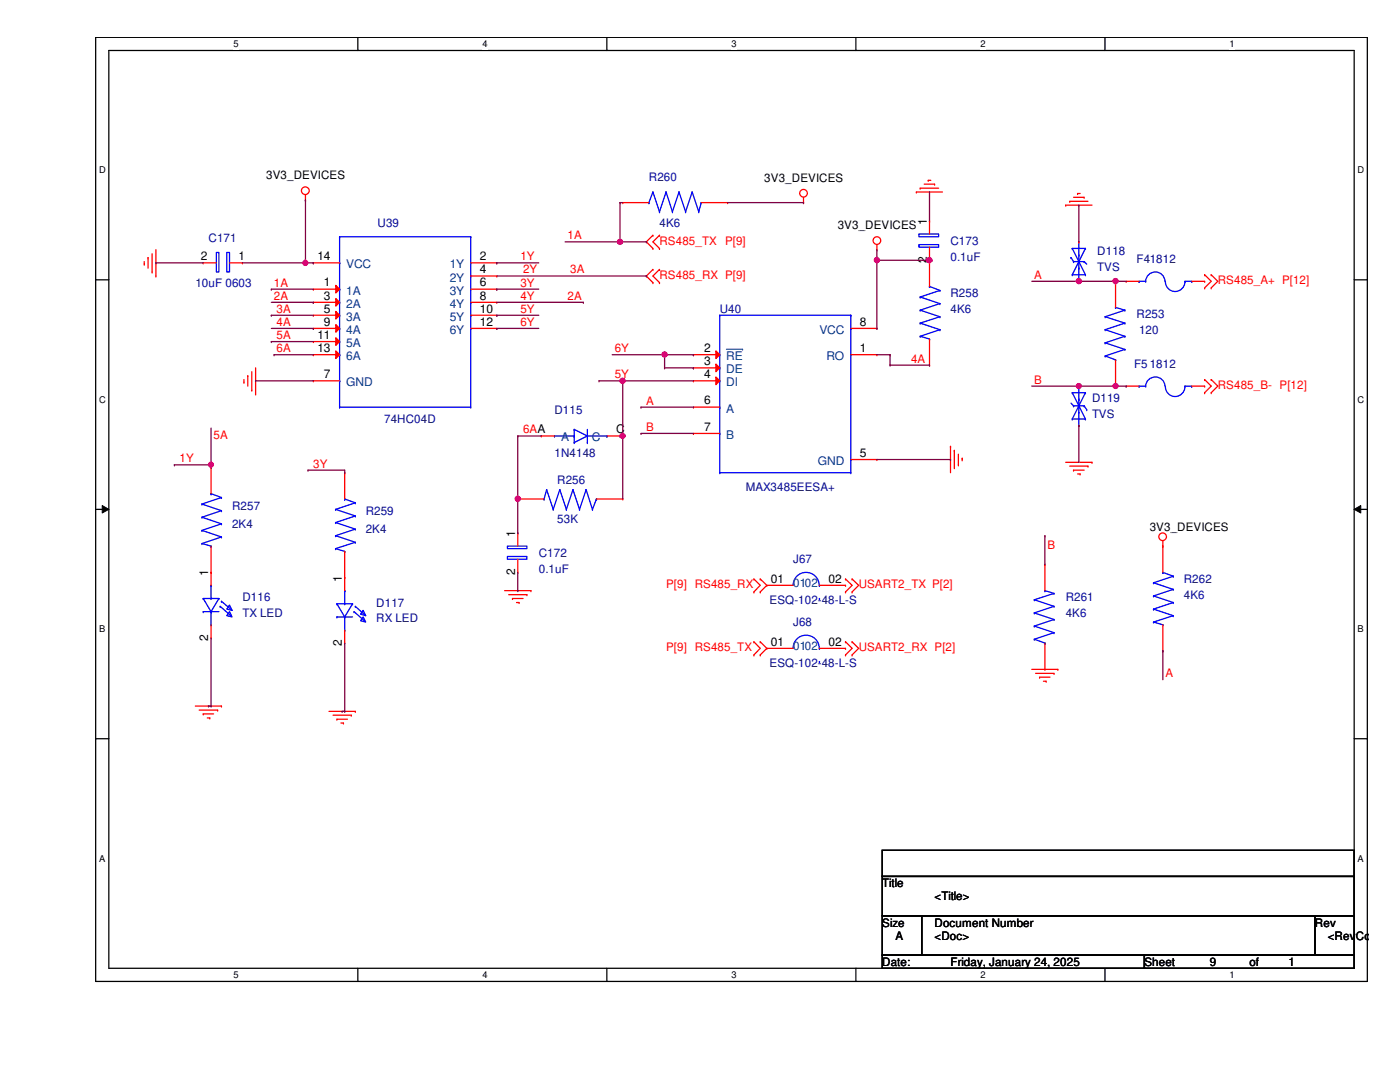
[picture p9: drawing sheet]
<svg xmlns="http://www.w3.org/2000/svg" width="279mm" height="216mm" viewBox="0 0 279 216" stroke-linecap="round" stroke-linejoin="round" font-family="sans-serif">
<path d="M19.1 7.5h253.8v188.3h-253.8zM21.7 10.1h248.6v183.1h-248.6z" fill="none" stroke="#000" stroke-width=".25"/>
<g fill="#fff">
<path d="M46.6 7.7h1v2.1h-1z"/>
<path d="M46.6 193.5h1v2.1h-1z"/>
</g>
<path d="M71.4 7.5v2.6M71.4 193.2v2.6" fill="none" stroke="#000" stroke-width=".25"/>
<g fill="#fff">
<path d="M96.3 7.7h1v2.1h-1z"/>
<path d="M96.3 193.5h1v2.1h-1z"/>
</g>
<path d="M121.1 7.5v2.6M121.1 193.2v2.6" fill="none" stroke="#000" stroke-width=".25"/>
<g fill="#fff">
<path d="M146 7.7h1v2.1h-1z"/>
<path d="M146 193.5h1v2.1h-1z"/>
</g>
<path d="M170.8 7.5v2.6M170.8 193.2v2.6" fill="none" stroke="#000" stroke-width=".25"/>
<g fill="#fff">
<path d="M195.7 7.7h1v2.1h-1z"/>
<path d="M195.7 193.5h1v2.1h-1z"/>
</g>
<path d="M220.5 7.5v2.6M220.5 193.2v2.6" fill="none" stroke="#000" stroke-width=".25"/>
<g fill="#fff">
<path d="M245.4 7.7h1v2.1h-1z"/>
<path d="M245.4 193.5h1v2.1h-1z"/>
<path d="M19.8 32.9h1.3v2.1h-1.3z"/>
<path d="M270.9 32.9h1.3v2.1h-1.3z"/>
<path d="M19.8 78.7h1.3v2.1h-1.3z"/>
<path d="M270.9 78.7h1.3v2.1h-1.3z"/>
</g>
<path d="M19.1 55.8h2.6M270.3 55.8h2.6" fill="none" stroke="#000" stroke-width=".25"/>
<g fill="#fff">
<path d="M19.8 124.5h1.2v2.1h-1.2z"/>
<path d="M270.9 124.5h1.3v2.1h-1.3z"/>
</g>
<path d="M19.1 101.6h2.6M270.3 101.6h2.6" fill="none" stroke="#000" stroke-width=".25"/>
<path d="M20.4 100.9l1.3 .7-1.3 .8zM270.3 101.6l1.3-.7v1.5z" fill="#000"/>
<path d="M20.4 100.9l1.3 .7-1.3 .8zM270.3 101.6l1.3-.7v1.5z" fill="none" stroke="#000" stroke-width=".2"/>
<g fill="#fff">
<path d="M19.8 170.3h1.2v2h-1.2z"/>
<path d="M270.9 170.3h1.3v2h-1.3z"/>
</g>
<path d="M19.1 147.4h2.6M270.3 147.4h2.6M176.1 169.7h94.2v5.2h-94.2zM176.1 174.9h94.2v7.9h-94.2zM176.1 182.8h7.8v7.8h-7.8zM176.1 190.6h52.3v2.6h-52.3zM183.9 182.8h78.5v7.8h-78.5zM228.4 190.6h41.9v2.6h-41.9zM262.4 182.8h7.9v7.8h-7.9z" fill="none" stroke="#000" stroke-width=".25"/>
<g fill="none" stroke="#f00" stroke-width=".25">
<path d="M61 39.9h.1M61 38.9v1M160.4 39.4v1M182.9 38.3h.1M182.9 38.3h5.2M183.6 37.5h.1M183.6 37.5h3.7M184.4 36.7h2.1M185.3 36h.1M185.3 36h.5M186.5 36.7h.1M214.2 39.4h2.2"/>
<path d="M215.1 38.6h.1M215.1 38.6h.5M216.4 39.4h.1M28.8 52.7h.1M28.8 52.2v.5M29.5 51.4h.1M29.5 51.4v2.1M30.4 54.3h.1M30.4 50.6v3.7M31.1 55.1h.1M31.1 49.8v5.3M40.6 52.5h.1"/>
<path d="M40.6 52.5h2.6M45.8 52.5h2.6M48.4 52.5h.1M130.3 53.8h.1M130.3 56.4h.1M130.3 46.9h.1M130.3 49.6h.1M130.3 53.8l-1.3 1.3 1.3 1.3M130.3 46.9l-1.3 1.4 1.3 1.3M131.6 56.4h.1M131.6 53.8h.1M131.6 49.6h.1"/>
<path d="M131.6 46.9h.1M131.6 53.8l-1.3 1.3 1.3 1.3M131.6 46.9l-1.3 1.4 1.3 1.3M160.4 40.4h.1M175 49.8h.1M175 48.8v1M185.5 44.1h.1M185.5 51.9h.1M185.5 44.1v2.6M185.5 49.3v7.8M212.7 40.9h.1M212.7 40.9h5.2"/>
<path d="M213.5 40.2h.1M213.5 40.2h3.6M215.3 48.3h.1M215.3 56.1h.1M222.6 56.1h.1M222.6 56.1v5.2M224.7 56.1h.1M224.7 56.1h2.6M237.8 56.1h2.6M240.4 57.4h.1M240.4 54.8h.1M240.4 56.1h.1"/>
<path d="M240.4 54.8l1.3 1.3-1.3 1.3M241.7 57.4h.1M241.7 54.8h.1M241.7 54.8l1.3 1.3-1.3 1.3M48.7 76.3h.1M48.7 75.7v.6M49.4 75h.1M49.4 75v2M50.2 77.9h.1M50.2 74.2v3.7M51 78.6h.1M51 73.4v5.2"/>
<path d="M169.8 70.8h5.2M175 70.8h.1M185.5 72.9h.1M185.5 67.6v5.3M215.3 77h.1M222.6 77h.1M222.6 71.8v5.2M224.7 77h.1M224.7 77h2.6M237.8 77h2.6M240.4 78.4h.1M240.4 75.7h.1"/>
<path d="M240.4 77h.1M240.4 75.7l1.3 1.3-1.3 1.4M241.7 78.4h.1M241.7 75.7h.1M241.7 75.7l1.3 1.3-1.3 1.4M108 87h.1M108 87h2.7M121.1 87h2.6M123.7 87h.1M189.7 89.1h.1M189.7 89.1v5.2M190.5 89.9h.1"/>
<path d="M190.5 89.9v3.6M191.3 92.8h.1M191.3 90.6v2.2M192 91.4h.1M192 91.4v.5M212.7 92.2h5.2M213.5 93h3.6M214.2 93.8h.1M214.2 93.8h2.2M215.1 94.6h.5M215.3 84.9h.1M215.6 94.6h.1"/>
<path d="M217.1 93h.1M217.9 92.2h.1M42.1 114.2h.1M42.1 114.2v2.6M100.7 117.9h5.3M101.5 118.7h3.7M102.3 119.4h.1M102.3 119.4h2.1M103.3 106.3h.1M103.3 114.2h.1M103.3 106.3v2.7M103.3 111.6v2.6"/>
<path d="M105.2 118.7h.1M106 117.9h.1M150.5 115.5h.1M150.5 118.1h.1M150.5 115.5l1.2 1.3-1.2 1.3M151.7 118.1h.1M151.7 115.5h.1M151.7 115.5l1.3 1.3-1.3 1.3M168.7 118.1h.1M168.7 115.5h.1M168.7 115.5l1.4 1.3-1.4 1.3M170.1 118.1h.1"/>
<path d="M170.1 115.5h.1M170.1 115.5l1.3 1.3-1.3 1.3M208.5 112.6h.1M208.5 112.6v5.3M232.1 109h.1M232.1 107.9v6.3M42.1 127.3h.1M42.1 124.7v2.6M103.1 120.2h.5M103.6 120.2h.1M150.5 128.1h.1M150.5 130.7h.1"/>
<path d="M150.5 128.1l1.2 1.3-1.2 1.3M151.7 130.7h.1M151.7 128.1h.1M151.7 128.1l1.3 1.3M153 129.4h.1M153 129.4l-1.3 1.3M153 129.4h5.3M163.5 129.4h5.2M168.7 130.7h.1M168.7 128.1h.1M168.7 129.4h.1M168.7 128.1l1.4 1.3-1.4 1.3"/>
<path d="M170.1 130.7h.1M170.1 128.1h.1M170.1 128.1l1.3 1.3-1.3 1.3M205.9 133.6h5.2M206.7 134.4h3.7M207.5 135.1h.1M207.5 135.1h2.1M208.2 135.9h.6M208.5 133.6h.1M208.5 128.3v5.3M208.8 135.9h.1M210.4 134.4h.1"/>
<path d="M211.1 133.6h.1M232.1 129.9h.1M232.1 124.7v5.2M39 140.9h5.2M39.8 141.7h3.6M40.6 142.5h.1M40.6 142.5h2M41.4 143.3h.5M41.9 143.3h.1M43.4 141.7h.1M44.2 140.9h.1M65.7 141.9h5.2"/>
<path d="M66.5 142.7h3.6M67.2 143.5h.1M67.2 143.5h2.1M68 144.3h.5M68.5 144.3h.1M70.1 142.7h.1M70.9 141.9h.1"/>
<circle cx="60.9" cy="38.1" r=".77"/>
<circle cx="160.4" cy="38.6" r=".76"/>
<circle cx="175" cy="48" r=".76"/>
<circle cx="232" cy="107.1" r=".76"/>
</g>
<g fill="none" stroke="#00f" stroke-width=".25">
<path d="M43.2 50.4h.5v3.9h-.5zM45.3 50.4h.5v3.9h-.5zM183.4 46.7h3.9v.5h-3.9zM183.4 48.8h3.9v.5h-3.9zM183.6 59.3h.1M183.6 59.3l4 1.3M185.5 57.1h.1M185.5 57.1l2.1 .9M187.6 58h.1M187.6 58l-4 1.3M213.7 51.4h.1M213.7 51.4l.5 .8"/>
<path d="M214 49.6h.1M214 54.8h.1M214 49.6l2.6 5.2M214 49.6h2.6M214 54.8h2.6M214.2 52.2h.1M214.2 52.2h2.2M215.3 52.2h.1M215.3 53.5h.1M215.3 50.9h.1M215.3 48.3v7.8M216.4 52.2h.1"/>
<path d="M216.4 52.2l.5 .5M216.6 49.6h.1M216.6 54.8h.1M216.6 49.6l-2.6 5.2M227.3 56.1h.1M227.3 56.1h1.3M228.6 56.1a1.93 1.93 0 0 1 2-1.8 1.93 1.93 0 0 1 1.9 1.8M228.6 56.1h.1M232.6 56.1a1.93 1.93 0 0 0 1.9 2.1 1.93 1.93 0 0 0 1.9-2.1M236.5 56.1h.1M236.5 56.1h1.3M237.8 56.1h.1"/>
<path d="M143.6 62.9h.1M143.6 70.8h.1M143.6 73.4h.1M143.6 76h.1M143.6 62.9h26.2M143.6 62.9v31.4M169.8 62.9h.1M169.8 65.5h.1M169.8 70.8h.1M169.8 62.9v31.4M183.6 67.1h.1M183.6 64.5h.1"/>
<path d="M183.6 61.9h.1M183.6 67.1l1.9 .5M183.6 64.5l4 1.3M183.6 61.9l4 1.3M185.5 67.6h.1M187.6 65.8h.1M187.6 63.2h.1M187.6 60.6h.1M187.6 65.8l-4 1.3M187.6 63.2l-4 1.3M187.6 60.6l-4 1.3M214 78.4h.1"/>
<path d="M214 78.4l2.6 5.2M214 78.4h2.6M215.3 79.7h.1M215.3 77v7.9M216.6 78.4h.1M216.6 78.4l-2.6 5.2M220.6 63.2h.1M220.6 65.8h.1M220.6 68.4h.1M220.6 71h.1M220.6 63.2l3.9 1.3M220.6 65.8l3.9 1.3"/>
<path d="M220.6 68.4l3.9 1.3M220.6 71l2 .8M222.6 71.8h.1M222.6 61.3h.1M222.6 61.3l1.9 .6M224.5 61.9h.1M224.5 64.5h.1M224.5 67.1h.1M224.5 69.7h.1M224.5 61.9l-3.9 1.3M224.5 64.5l-3.9 1.3M224.5 67.1l-3.9 1.3"/>
<path d="M224.5 69.7l-3.9 1.3M227.3 77h.1M227.3 77h1.3M228.6 77a1.93 1.93 0 0 1 2-1.8 1.93 1.93 0 0 1 1.9 1.8M228.6 77h.1M232.6 77a1.93 1.93 0 0 0 1.9 2.1 1.93 1.93 0 0 0 1.9-2.1M236.5 77h.1M236.5 77h1.3M237.8 77h.1M110.7 87h.1M110.7 87h3.9M114.6 85.7h.1"/>
<path d="M114.6 87h.1M114.6 88.3h.1M114.6 85.7l2.6 1.3M114.6 85.7v2.6M117.2 87h.1M117.2 88.3h.1M117.2 87l-2.6 1.3M117.2 85.7v2.6M117.2 87h3.9M121.1 87h.1M143.6 94.3h.1M143.6 81.2h.1"/>
<path d="M143.6 86.5h.1M143.6 94.3h26.2M169.8 94.3h.1M169.8 91.7h.1M213.7 80.4l.5 .6M214 83.6h.1M214 83.6h2.6M214.2 81h.1M214.2 81h2.2M215.3 81h.1M215.3 82.3h.1M216.4 81h.1"/>
<path d="M216.4 81l.5 .7M216.6 83.6h.1M216.9 81.7h.1M40.6 119.4h.1M40.6 119.4h3.1M40.6 119.4l1.5 2.6M42.1 119.4h.1M42.1 116.8h.1M42.1 116.8v2.6M43.7 119.4h.1M43.7 119.4l-1.6 2.6M44.2 120h.1"/>
<path d="M44.2 120l2.1 1.8M101.3 109h3.9v.5h-3.9zM101.3 111h3.9v.6h-3.9zM206.4 119.7h.1M206.4 119.7l4 1.3M208.5 117.9h.1M208.5 117.9l1.9 .5M210.4 118.4h.1M210.4 118.4l-4 1.3M230.2 118.9h.1M230.2 116.3h.1M230.2 118.9l3.9 1.3"/>
<path d="M230.2 116.3l3.9 1.3M232.1 114.2h.1M232.1 114.2l2 .8M234.1 117.6h.1M234.1 115h.1M234.1 117.6l-3.9 1.3M234.1 115l-3.9 1.3M40.6 122h.1M40.6 122h3.1M42.1 122h.1M42.1 124.7h.1M42.1 122v2.7"/>
<path d="M43.9 121h.1M43.9 121l2.2 1.9M45.8 120.7l.5 1.1-1-.3zM45.8 122l.5 1.1-1-.2zM158.3 129.4a2.6 2.6 0 0 1 2.6-2.7 2.6 2.6 0 0 1 2.6 2.7M163.5 132h.1M163.5 129.4h.1M206.4 122.3h.1M206.4 124.9h.1M206.4 127.5h.1M206.4 122.3l4 1.3M206.4 124.9l4 1.3"/>
<path d="M206.4 127.5l2.1 .8M208.5 128.3h.1M210.4 121h.1M210.4 123.6h.1M210.4 126.2h.1M210.4 121l-4 1.3M210.4 123.6l-4 1.3M210.4 126.2l-4 1.3M230.2 124.1h.1M230.2 121.5h.1M230.2 124.1l1.9 .6M230.2 121.5l3.9 1.4"/>
<path d="M232.1 124.7h.1M234.1 122.9h.1M234.1 120.2h.1M234.1 122.9l-3.9 1.2M234.1 120.2l-3.9 1.3"/>
</g>
<path d="M142.9 70l.7 .8-.7 .7z" fill="#f00"/>
<path d="M138.4 70.8h.1M138.4 70.8h5.2M142.9 70l.7 .8-.7 .7z" fill="none" stroke="#f00" stroke-width=".25"/>
<path d="M144.9 69.7h3.3M148.2 69.7h.1" fill="none" stroke="#004080" stroke-width=".2"/>
<path d="M142.9 72.6l.7 .8-.7 .8z" fill="#f00"/>
<path d="M138.4 73.4h.1M138.4 73.4h5.2M142.9 72.6l.7 .8-.7 .8z" fill="none" stroke="#f00" stroke-width=".25"/>
<path d="M142.9 75.2l.7 .8-.7 .7z" fill="#f00"/>
<g fill="none" stroke="#f00" stroke-width=".25">
<path d="M124.3 40.4h.1M124.3 40.4h5.2M140 40.4h5.2M145.2 40.4h.1M138.4 76h.1M138.4 76h5.2M142.9 75.2l.7 .8-.7 .7zM169.8 65.5h5.2M175 65.5h.1M42.1 93.3h.1M42.1 93.3v5.2M68.8 94.3h.1"/>
<path d="M68.8 94.3v5.3M103.3 99.6h.1M103.3 99.6h5.3M119 99.6h5.3M124.3 99.6h.1M138.4 81.2h.1M138.4 86.5h.1M138.4 81.2h5.2M138.4 86.5h5.2M169.8 91.7h5.2M175 91.7h.1M42.1 114.2h.1"/>
<path d="M42.1 109v5.2M68.8 115.2h.1M68.8 110v5.2M153 116.8h.1M153 116.8h5.3M163.5 116.8h5.2M168.7 116.8h.1"/>
</g>
<g fill="none" stroke="#00f" stroke-width=".25">
<path d="M130.3 38.3h.1M130.3 38.3l1.3 3.9M130.3 38.3l-.8 2.1M132.9 38.3h.1M132.9 38.3l1.3 3.9M132.9 38.3l-1.3 3.9M135.5 38.3h.1M135.5 38.3l1.3 3.9M135.5 38.3l-1.3 3.9M138.1 38.3h.1M138.1 38.3l1.3 3.9M138.1 38.3l-1.3 3.9"/>
<path d="M67.8 47.2h.1M67.8 52.5h.1M67.8 57.7h.1M67.8 47.2v34M67.8 47.2h26.1M93.9 47.2h.1M93.9 52.5h.1M93.9 55.1h.1M93.9 57.7h.1M93.9 47.2v34M129.5 40.4h.1M131.6 42.2h.1"/>
<path d="M134.2 42.2h.1M136.8 42.2h.1M139.4 42.2h.1M140 40.4h.1M140 40.4l-.6 1.8M67.8 60.3h.1M67.8 62.9h.1M67.8 65.5h.1M67.8 68.2h.1M67.8 70.8h.1M67.8 76h.1M93.9 60.3h.1"/>
<path d="M93.9 62.9h.1M93.9 65.5h.1M42.1 98.5h.1M42.1 98.5l2.1 .8M44.2 99.3h.1M44.2 99.3l-3.9 1.3M67.8 81.2h.1M67.8 81.2h26.1M68.8 99.6h.1M68.8 99.6l2.1 .7M93.9 81.2h.1M108.6 99.6h.1"/>
<path d="M109.1 97.7h.1M109.1 97.7l-.5 1.9M109.1 97.7l1.3 3.9M111.7 97.7h.1M111.7 97.7l-1.3 3.9M111.7 97.7l1.3 3.9M114.3 97.7h.1M114.3 97.7l-1.3 3.9M114.3 97.7l1.4 3.9M117 97.7h.1M117 97.7l-1.3 3.9M117 97.7l1.2 3.9"/>
<path d="M119 99.6h.1M119 99.6l-.8 2M40.3 108.5h.1M40.3 105.8h.1M40.3 103.2h.1M40.3 100.6h.1M40.3 108.5l1.8 .5M40.3 105.8l3.9 1.3M40.3 103.2l3.9 1.3M40.3 100.6l3.9 1.3M42.1 109h.1M44.2 107.1h.1"/>
<path d="M44.2 104.5h.1M44.2 101.9h.1M44.2 107.1l-3.9 1.4M44.2 104.5l-3.9 1.3M44.2 101.9l-3.9 1.3M67 109.5h.1M67 106.9h.1M67 104.3h.1M67 101.6h.1M67 109.5l1.8 .5M67 106.9l3.9 1.3M67 104.3l3.9 1.3"/>
<path d="M67 101.6l3.9 1.4M68.8 110h.1M70.9 108.2h.1M70.9 105.6h.1M70.9 103h.1M70.9 100.3h.1M70.9 108.2l-3.9 1.3M70.9 105.6l-3.9 1.3M70.9 103l-3.9 1.3M70.9 100.3l-3.9 1.3M110.4 101.6h.1M113 101.6h.1"/>
<path d="M115.7 101.6h.1M118.2 101.6h.1M158.3 116.8a2.6 2.6 0 0 1 2.6-2.6 2.6 2.6 0 0 1 2.6 2.6M163.5 119.4h.1M163.5 116.8h.1"/>
</g>
<path d="M67 56.9l.8 .8-.8 .8z" fill="#f00"/>
<path d="M62.5 57.7h.1M62.5 57.7h5.3M67 56.9l.8 .8-.8 .8zM93.9 52.5h5.2M99.1 52.5h.1" fill="none" stroke="#f00" stroke-width=".25"/>
<path d="M67 59.6l.8 .7-.8 .8z" fill="#f00"/>
<path d="M67 59.6l.8 .7-.8 .8zM93.9 55.1h5.2M99.1 55.1h.1M62.5 60.3h.1M62.5 60.3h5.3" fill="none" stroke="#f00" stroke-width=".25"/>
<path d="M67 62.1l.8 .8-.8 .8z" fill="#f00"/>
<path d="M93.9 57.7h5.2M99.1 57.7h.1M62.5 62.9h.1M62.5 76h.1M62.5 62.9h5.3M62.5 76h5.3M67 62.1l.8 .8-.8 .8zM93.9 60.3h5.2M99.1 60.3h.1" fill="none" stroke="#f00" stroke-width=".25"/>
<path d="M67 64.8l.8 .7-.8 .8z" fill="#f00"/>
<path d="M62.5 65.5h.1M62.5 65.5h5.3M67 64.8l.8 .7-.8 .8zM93.9 62.9h5.2M99.1 62.9h.1" fill="none" stroke="#f00" stroke-width=".25"/>
<path d="M67 67.4l.8 .8-.8 .7z" fill="#f00"/>
<path d="M62.5 68.2h.1M62.5 68.2h5.3M67 67.4l.8 .8-.8 .7zM93.9 65.5h5.2M99.1 65.5h.1" fill="none" stroke="#f00" stroke-width=".25"/>
<path d="M67 70l.8 .8-.8 .7z" fill="#f00"/>
<path d="M62.5 52.5h.1M62.5 52.5h5.3M62.5 70.8h.1M62.5 70.8h5.3M67 70l.8 .8-.8 .7zM68.8 115.2h.1M68.8 115.2v2.7M68.8 128.3h.1M68.8 125.7v2.6" fill="none" stroke="#f00" stroke-width=".25"/>
<g fill="none" stroke="#00f" stroke-width=".25">
<path d="M68.8 117.9h.1M68.8 117.9v2.6M67.2 120.5h.1M67.2 123.1h.1M67.2 120.5h3.2M67.2 120.5l1.6 2.6M67.2 123.1h3.2M68.8 120.5h.1M68.8 123.1h.1M68.8 125.7h.1M68.8 123.1v2.6M70.4 120.5h.1"/>
<path d="M70.4 120.5l-1.6 2.6M70.7 122h.1M70.7 122l2 1.9M70.9 121h.1M70.9 121l2.1 1.9M72.5 121.8l.5 1.1-1-.3zM72.5 123.1l.5 1-1-.2z"/>
</g>
<path d="M61 39.9h.1M61 39.9v12.6M31.1 52.5h.1M31.1 52.5h9.5M48.4 52.5h12.6M61 52.5h.1" fill="none" stroke="#800040" stroke-width=".25"/>
<circle cx="60.9" cy="52.4" r=".5" fill="#f0f"/>
<circle cx="60.9" cy="52.4" r=".5" fill="none" stroke="#f0f" stroke-width=".25"/>
<path d="M61 52.5h1.5M62.5 52.5h.1M99.1 52.5h.1M99.1 52.5h8.4M99.1 55.1h29.9M129 55.1h.1M205.9 56.1h9.4M215.3 56.1h.1" fill="none" stroke="#800040" stroke-width=".25"/>
<circle cx="215.3" cy="56.1" r=".51" fill="#f0f"/>
<circle cx="215.3" cy="56.1" r=".51" fill="none" stroke="#f0f" stroke-width=".25"/>
<path d="M215.3 56.1h7.3M222.6 56.1h.1" fill="none" stroke="#800040" stroke-width=".25"/>
<circle cx="222.6" cy="56.1" r=".51" fill="#f0f"/>
<circle cx="222.6" cy="56.1" r=".51" fill="none" stroke="#f0f" stroke-width=".25"/>
<g fill="none" stroke="#800040" stroke-width=".25">
<path d="M54.1 57.7h.1M54.1 57.7h8.4M99.1 57.7h.1M99.1 57.7h8.4M175 51.9h.1M175 49.8v2.1M222.6 56.1h.1M222.6 56.1h2.1M51 76h.1M51 76h11.5M54.1 62.9h.1M54.1 68.2h.1"/>
<path d="M54.1 60.3h8.4M54.1 62.9h8.4M54.1 65.5h8.4M54.1 68.2h8.4M54.7 70.8h.1M54.7 70.8h7.8M62.5 60.3h.1M62.5 65.5h.1M99.1 62.9h.1M99.1 65.5h.1M99.1 60.3h17.3M99.1 62.9h8.4"/>
<path d="M99.1 65.5h8.4M116.4 60.3h.1M132.6 70.8h5.8M138.4 70.8h.1M175 91.7h14.7M189.7 91.7h.1"/>
</g>
<circle cx="132.6" cy="70.7" r=".51" fill="#f0f"/>
<circle cx="132.6" cy="70.7" r=".51" fill="none" stroke="#f0f" stroke-width=".25"/>
<path d="M119.5 76h.1M119.5 76h4.8M122.2 70.8h10.4M124.3 76h.1M124.3 76v11M132.6 73.4h.1M132.6 70.8h.1M132.6 70.8v2.6M132.6 73.4h5.8M138.4 73.4h.1" fill="none" stroke="#800040" stroke-width=".25"/>
<circle cx="124.3" cy="87" r=".5" fill="#f0f"/>
<circle cx="124.3" cy="87" r=".5" fill="none" stroke="#f0f" stroke-width=".25"/>
<circle cx="124.2" cy="76" r=".51" fill="#f0f"/>
<circle cx="124.2" cy="76" r=".51" fill="none" stroke="#f0f" stroke-width=".25"/>
<path d="M124.3 76h.1M124.3 76h14.1M103.3 87h.1M103.3 99.6h.1M103.3 87h4.7M103.3 87v19.3M124.3 87h.1M124.3 87v12.6M103.3 106.3h.1" fill="none" stroke="#800040" stroke-width=".25"/>
<circle cx="103.3" cy="99.5" r=".51" fill="#f0f"/>
<circle cx="103.3" cy="99.5" r=".51" fill="none" stroke="#f0f" stroke-width=".25"/>
<g fill="none" stroke="#800040" stroke-width=".25">
<path d="M34.8 92.8h.1M34.8 92.8h7.3M42.1 92.8h.1M42.1 93.3h.1M42.1 85.4v7.9M123.7 87h.1M123.7 87h.6M103.3 117.9h.1M103.3 114.2v3.7M42.1 127.3v13.6M41.6 140.9h.1M41.6 140.9h.5"/>
<path d="M42.1 140.9h.1"/>
</g>
<circle cx="42.1" cy="92.7" r=".49" fill="#f0f"/>
<circle cx="42.1" cy="92.7" r=".49" fill="none" stroke="#f0f" stroke-width=".25"/>
<g fill="none" stroke="#800040" stroke-width=".25">
<path d="M112.8 48.3h10.9M123.7 48.3h.1M175 70.8h2.6M177.6 70.8h.1M177.6 72.9h.1M177.6 70.8v2.1M177.6 72.9h7.9M185.5 72.9h.1M61.5 93.8h.1M61.5 93.8h7.3v.5M68.8 94.3h.1M68.8 128.3v13.6"/>
<path d="M68.3 141.9h.1M68.3 141.9h.5M68.8 141.9h.1"/>
</g>
<circle cx="123.7" cy="48.3" r=".51" fill="#f0f"/>
<circle cx="123.7" cy="48.3" r=".51" fill="none" stroke="#f0f" stroke-width=".25"/>
<path d="M123.7 40.4h.1M123.7 48.3h.1M123.7 40.4h.6M123.7 40.4v7.9M123.7 48.3h5.3M129 48.3h.1M145.2 40.4h15.2M160.4 40.4h.1M175 51.9h10.5M185.5 51.9h.1" fill="none" stroke="#800040" stroke-width=".25"/>
<circle cx="185.5" cy="51.9" r=".51" fill="#f0f"/>
<circle cx="185.5" cy="51.9" r=".51" fill="none" stroke="#f0f" stroke-width=".25"/>
<path d="M175 51.9v13.6M185.5 51.9h.5M186 51.9h.1M175 65.5h.1" fill="none" stroke="#800040" stroke-width=".25"/>
<circle cx="175" cy="51.9" r=".51" fill="#f0f"/>
<circle cx="175" cy="51.9" r=".51" fill="none" stroke="#f0f" stroke-width=".25"/>
<g fill="none" stroke="#800040" stroke-width=".25">
<path d="M185.5 38.3h.1M185.5 38.3v5.8M215.3 40.9h.1M215.3 40.9v7.4M222.6 77h2.1M224.7 77h.1M127.9 86.5h.1M127.9 81.2h.1M127.9 86.5h10.5M127.9 81.2h10.5M208.5 106.9h.1M208.5 106.9v5.7"/>
<path d="M232.1 129.9h.1M232.1 129.9v5.7"/>
</g>
<circle cx="222.6" cy="77" r=".5" fill="#f0f"/>
<circle cx="222.6" cy="77" r=".5" fill="none" stroke="#f0f" stroke-width=".25"/>
<path d="M205.9 77h16.7M215.3 77h.1M222.6 77h.1M215.3 84.9h.1M215.3 84.9v7.3" fill="none" stroke="#800040" stroke-width=".25"/>
<circle cx="215.3" cy="77" r=".5" fill="#f0f"/>
<circle cx="215.3" cy="77" r=".5" fill="none" stroke="#f0f" stroke-width=".25"/>
<circle cx="60.9" cy="52.4" r=".5" fill="#f0f"/>
<circle cx="60.9" cy="52.4" r=".5" fill="none" stroke="#f0f" stroke-width=".25"/>
<circle cx="215.3" cy="56.1" r=".51" fill="#f0f"/>
<circle cx="215.3" cy="56.1" r=".51" fill="none" stroke="#f0f" stroke-width=".25"/>
<circle cx="222.6" cy="56.1" r=".51" fill="#f0f"/>
<circle cx="222.6" cy="56.1" r=".51" fill="none" stroke="#f0f" stroke-width=".25"/>
<circle cx="132.6" cy="70.7" r=".51" fill="#f0f"/>
<circle cx="132.6" cy="70.7" r=".51" fill="none" stroke="#f0f" stroke-width=".25"/>
<circle cx="124.3" cy="87" r=".5" fill="#f0f"/>
<circle cx="124.3" cy="87" r=".5" fill="none" stroke="#f0f" stroke-width=".25"/>
<circle cx="124.2" cy="76" r=".51" fill="#f0f"/>
<circle cx="124.2" cy="76" r=".51" fill="none" stroke="#f0f" stroke-width=".25"/>
<circle cx="103.3" cy="99.5" r=".51" fill="#f0f"/>
<circle cx="103.3" cy="99.5" r=".51" fill="none" stroke="#f0f" stroke-width=".25"/>
<circle cx="42.1" cy="92.7" r=".49" fill="#f0f"/>
<circle cx="42.1" cy="92.7" r=".49" fill="none" stroke="#f0f" stroke-width=".25"/>
<circle cx="123.7" cy="48.3" r=".51" fill="#f0f"/>
<circle cx="123.7" cy="48.3" r=".51" fill="none" stroke="#f0f" stroke-width=".25"/>
<circle cx="185.5" cy="51.9" r=".51" fill="#f0f"/>
<circle cx="185.5" cy="51.9" r=".51" fill="none" stroke="#f0f" stroke-width=".25"/>
<circle cx="175" cy="51.9" r=".51" fill="#f0f"/>
<circle cx="175" cy="51.9" r=".51" fill="none" stroke="#f0f" stroke-width=".25"/>
<circle cx="222.6" cy="77" r=".5" fill="#f0f"/>
<circle cx="222.6" cy="77" r=".5" fill="none" stroke="#f0f" stroke-width=".25"/>
<circle cx="215.3" cy="77" r=".5" fill="#f0f"/>
<circle cx="215.3" cy="77" r=".5" fill="none" stroke="#f0f" stroke-width=".25"/>
<g font-size="2.4">
<text x="185" y="44.9" transform="rotate(-90 185 44.9)">1</text>
<text x="40" y="51.9">2</text>
<text x="47.6" y="51.9">1</text>
<text x="63.3" y="51.9">14</text>
<text x="95.8" y="51.9">2</text>
<text x="185" y="52.5" transform="rotate(-90 185 52.5)">2</text>
<text x="64.6" y="57.1">1</text>
<text x="64.6" y="59.8">3</text>
<text x="95.8" y="54.5">4</text>
<text x="95.8" y="57.1">6</text>
<text x="95.8" y="59.8">8</text>
<text x="64.6" y="62.4">5</text>
<text x="64.6" y="65">9</text>
<text x="95.8" y="62.4">10</text>
<text x="95.8" y="65">12</text>
<text x="171.6" y="65">8</text>
<text x="63.3" y="67.6">11</text>
<text x="63.3" y="70.2">13</text>
<text x="140.5" y="70.2">2</text>
<text x="171.6" y="70.2">1</text>
<text x="64.6" y="75.4">7</text>
<text x="140.5" y="72.9">3</text>
<text x="140.5" y="75.4">4</text>
<text x="140.5" y="80.7">6</text>
<text x="122.9" y="86.4">C</text>
<text x="140.5" y="85.9">7</text>
<text x="171.6" y="91.1">5</text>
<text x="102.8" y="107.1" transform="rotate(-90 102.8 107.1)">1</text>
<text x="41.6" y="115" transform="rotate(-90 41.6 115)">1</text>
<text x="68.2" y="116" transform="rotate(-90 68.2 116)">1</text>
<text x="102.8" y="114.8" transform="rotate(-90 102.8 114.8)">2</text>
<text x="153.8" y="116.2">01</text>
<text x="165.4" y="116.2">02</text>
<text x="41.6" y="127.8" transform="rotate(-90 41.6 127.8)">2</text>
<text x="68.2" y="128.9" transform="rotate(-90 68.2 128.9)">2</text>
<text x="153.8" y="128.8">01</text>
<text x="165.4" y="128.8">02</text>
</g>
<g font-size="2.4" fill="#004080">
<text x="69.1" y="53.6">VCC</text>
<text x="89.7" y="53.6">1Y</text>
<text x="69.1" y="58.8">1A</text>
<text x="89.7" y="56.2">2Y</text>
<text x="89.7" y="58.8">3Y</text>
<text x="69.1" y="61.4">2A</text>
<text x="69.1" y="64">3A</text>
<text x="89.7" y="61.4">4Y</text>
<text x="89.7" y="64">5Y</text>
<text x="69.1" y="66.6">4A</text>
<text x="69.1" y="69.3">5A</text>
<text x="69.1" y="71.9">6A</text>
<text x="89.7" y="66.6">6Y</text>
<text x="144.9" y="71.9">RE</text>
<text x="163.5" y="66.6">VCC</text>
<text x="164.9" y="71.9">RO</text>
<text x="69.1" y="77.1">GND</text>
<text x="144.9" y="74.5">DE</text>
<text x="144.9" y="77.1">DI</text>
<text x="144.9" y="82.3">A</text>
<text x="112" y="88.1">A</text>
<text x="118.1" y="88.1">C</text>
<text x="144.9" y="87.6">B</text>
<text x="163.2" y="92.8">GND</text>
</g>
<g font-size="2.3">
<text x="53.1" y="35.8">3V3_DEVICES</text>
<text x="152.5" y="36.3">3V3_DEVICES</text>
<text x="167.2" y="45.7">3V3_DEVICES</text>
<text x="229.4" y="105.9">3V3_DEVICES</text>
<text x="176.1" y="177">Title</text>
<text x="186.5" y="179.7">&lt;Title&gt;</text>
<text x="176.1" y="184.9">Size</text>
<text x="186.5" y="184.9">Document Number</text>
<text x="262.4" y="184.9">Rev</text>
<text x="178.7" y="187.5">A</text>
<text x="186.5" y="187.5">&lt;Doc&gt;</text>
<text x="265" y="187.5">&lt;RevCo</text>
<text x="176.1" y="192.7">Date:</text>
<text x="189.7" y="192.7">Friday, January 24, 2025</text>
<text x="228.4" y="192.7">Sheet</text>
<text x="241.5" y="192.7">9</text>
<text x="249.3" y="192.7">of</text>
<text x="257.2" y="192.7">1</text>
</g>
<g font-size="2.3" fill="#000080">
<text x="129.5" y="36">R260</text>
<text x="75.4" y="45.2">U39</text>
<text x="131.6" y="45.2">4K6</text>
<text x="41.6" y="48.3">C171</text>
<text x="189.7" y="48.9">C173</text>
<text x="189.7" y="52">0.1uF</text>
<text x="219" y="51">D118</text>
<text x="226.8" y="52.5">F41812</text>
<text x="39" y="57.2">10uF 0603</text>
<text x="189.7" y="59.3">R258</text>
<text x="219" y="54.1">TVS</text>
<text x="143.6" y="62.5">U40</text>
<text x="189.7" y="62.5">4K6</text>
<text x="226.8" y="63.5">R253</text>
<text x="227.3" y="66.6">120</text>
<text x="226.3" y="73.4">F5 1812</text>
<text x="110.7" y="82.6">D115</text>
<text x="217.9" y="80.3">D119</text>
<text x="217.9" y="83.4">TVS</text>
<text x="76.7" y="84.5">74HC04D</text>
<text x="110.7" y="91.2">1N4148</text>
<text x="46.3" y="101.7">R257</text>
<text x="111.2" y="96.5">R256</text>
<text x="148.8" y="98">MAX3485EESA+</text>
<text x="46.3" y="105.4">2K4</text>
<text x="73" y="102.7">R259</text>
<text x="73" y="106.4">2K4</text>
<text x="111.2" y="104.3">53K</text>
<text x="107.5" y="111.1">C172</text>
<text x="158.3" y="112.4">J67</text>
<text x="107.5" y="114.3">0.1uF</text>
<text x="236.3" y="116.4">R262</text>
<text x="236.3" y="119.5">4K6</text>
<text x="48.4" y="120">D116</text>
<text x="48.4" y="123.1">TX LED</text>
<text x="75.1" y="121.1">D117</text>
<text x="75.1" y="124.2">RX LED</text>
<text x="153.6" y="120.6">ESQ-102-48-L-S</text>
<text x="158.3" y="125">J68</text>
<text x="212.7" y="120">R261</text>
<text x="212.7" y="123.1">4K6</text>
<text x="153.6" y="133.1">ESQ-102-48-L-S</text>
</g>
<g font-size="2.3" fill="#f00">
<text x="113.3" y="47.8">1A</text>
<text x="103.8" y="51.9">1Y</text>
<text x="131.6" y="48.9">RS485_TX</text>
<text x="144.7" y="48.9">P[9]</text>
<text x="54.7" y="57.2">1A</text>
<text x="54.7" y="59.8">2A</text>
<text x="103.8" y="57.2">3Y</text>
<text x="103.8" y="59.8">4Y</text>
<text x="104.4" y="54.6">2Y</text>
<text x="113.3" y="59.8">2A</text>
<text x="113.8" y="54.6">3A</text>
<text x="131.6" y="55.7">RS485_RX P[9]</text>
<text x="206.4" y="55.6">A</text>
<text x="243" y="56.7">RS485_A+ P[12]</text>
<text x="55.2" y="62.4">3A</text>
<text x="55.2" y="65">4A</text>
<text x="103.8" y="62.4">5Y</text>
<text x="103.8" y="65">6Y</text>
<text x="55.2" y="67.6">5A</text>
<text x="55.2" y="70.3">6A</text>
<text x="122.7" y="70.3">6Y</text>
<text x="122.7" y="75.5">5Y</text>
<text x="181.8" y="72.3">4A</text>
<text x="206.4" y="76.5">B</text>
<text x="243" y="77.6">RS485_B- P[12]</text>
<text x="128.9" y="80.7">A</text>
<text x="42.6" y="87.5">5A</text>
<text x="104.4" y="86.5">6AA</text>
<text x="128.9" y="86">B</text>
<text x="35.8" y="92.2">1Y</text>
<text x="62.5" y="93.3">3Y</text>
<text x="209" y="109.5">B</text>
<text x="132.9" y="117.4">P[9] RS485_RX</text>
<text x="171.4" y="117.4">USART2_TX P[2]</text>
<text x="132.9" y="130">P[9] RS485_TX</text>
<text x="171.4" y="130">USART2_RX P[2]</text>
<text x="232.6" y="135.1">A</text>
</g>
<g font-size="2.3" fill="#004080">
<text x="158.3" y="117.1">0102</text>
<text x="158.3" y="129.7">0102</text>
</g>
<g font-size="1.9">
<text x="46.6" y="9.4">5</text>
<text x="96.3" y="9.4">4</text>
<text x="146" y="9.4">3</text>
<text x="195.7" y="9.4">2</text>
<text x="245.4" y="9.4">1</text>
<text x="19.8" y="34.6">D</text>
<text x="270.9" y="34.6">D</text>
<text x="19.8" y="80.3">C</text>
<text x="270.9" y="80.3">C</text>
<text x="19.8" y="126.2">B</text>
<text x="270.9" y="126.2">B</text>
<text x="19.8" y="171.9">A</text>
<text x="270.9" y="171.9">A</text>
<text x="46.6" y="195.2">5</text>
<text x="96.3" y="195.2">4</text>
<text x="146" y="195.2">3</text>
<text x="195.7" y="195.2">2</text>
<text x="245.4" y="195.2">1</text>
</g>
</svg>
